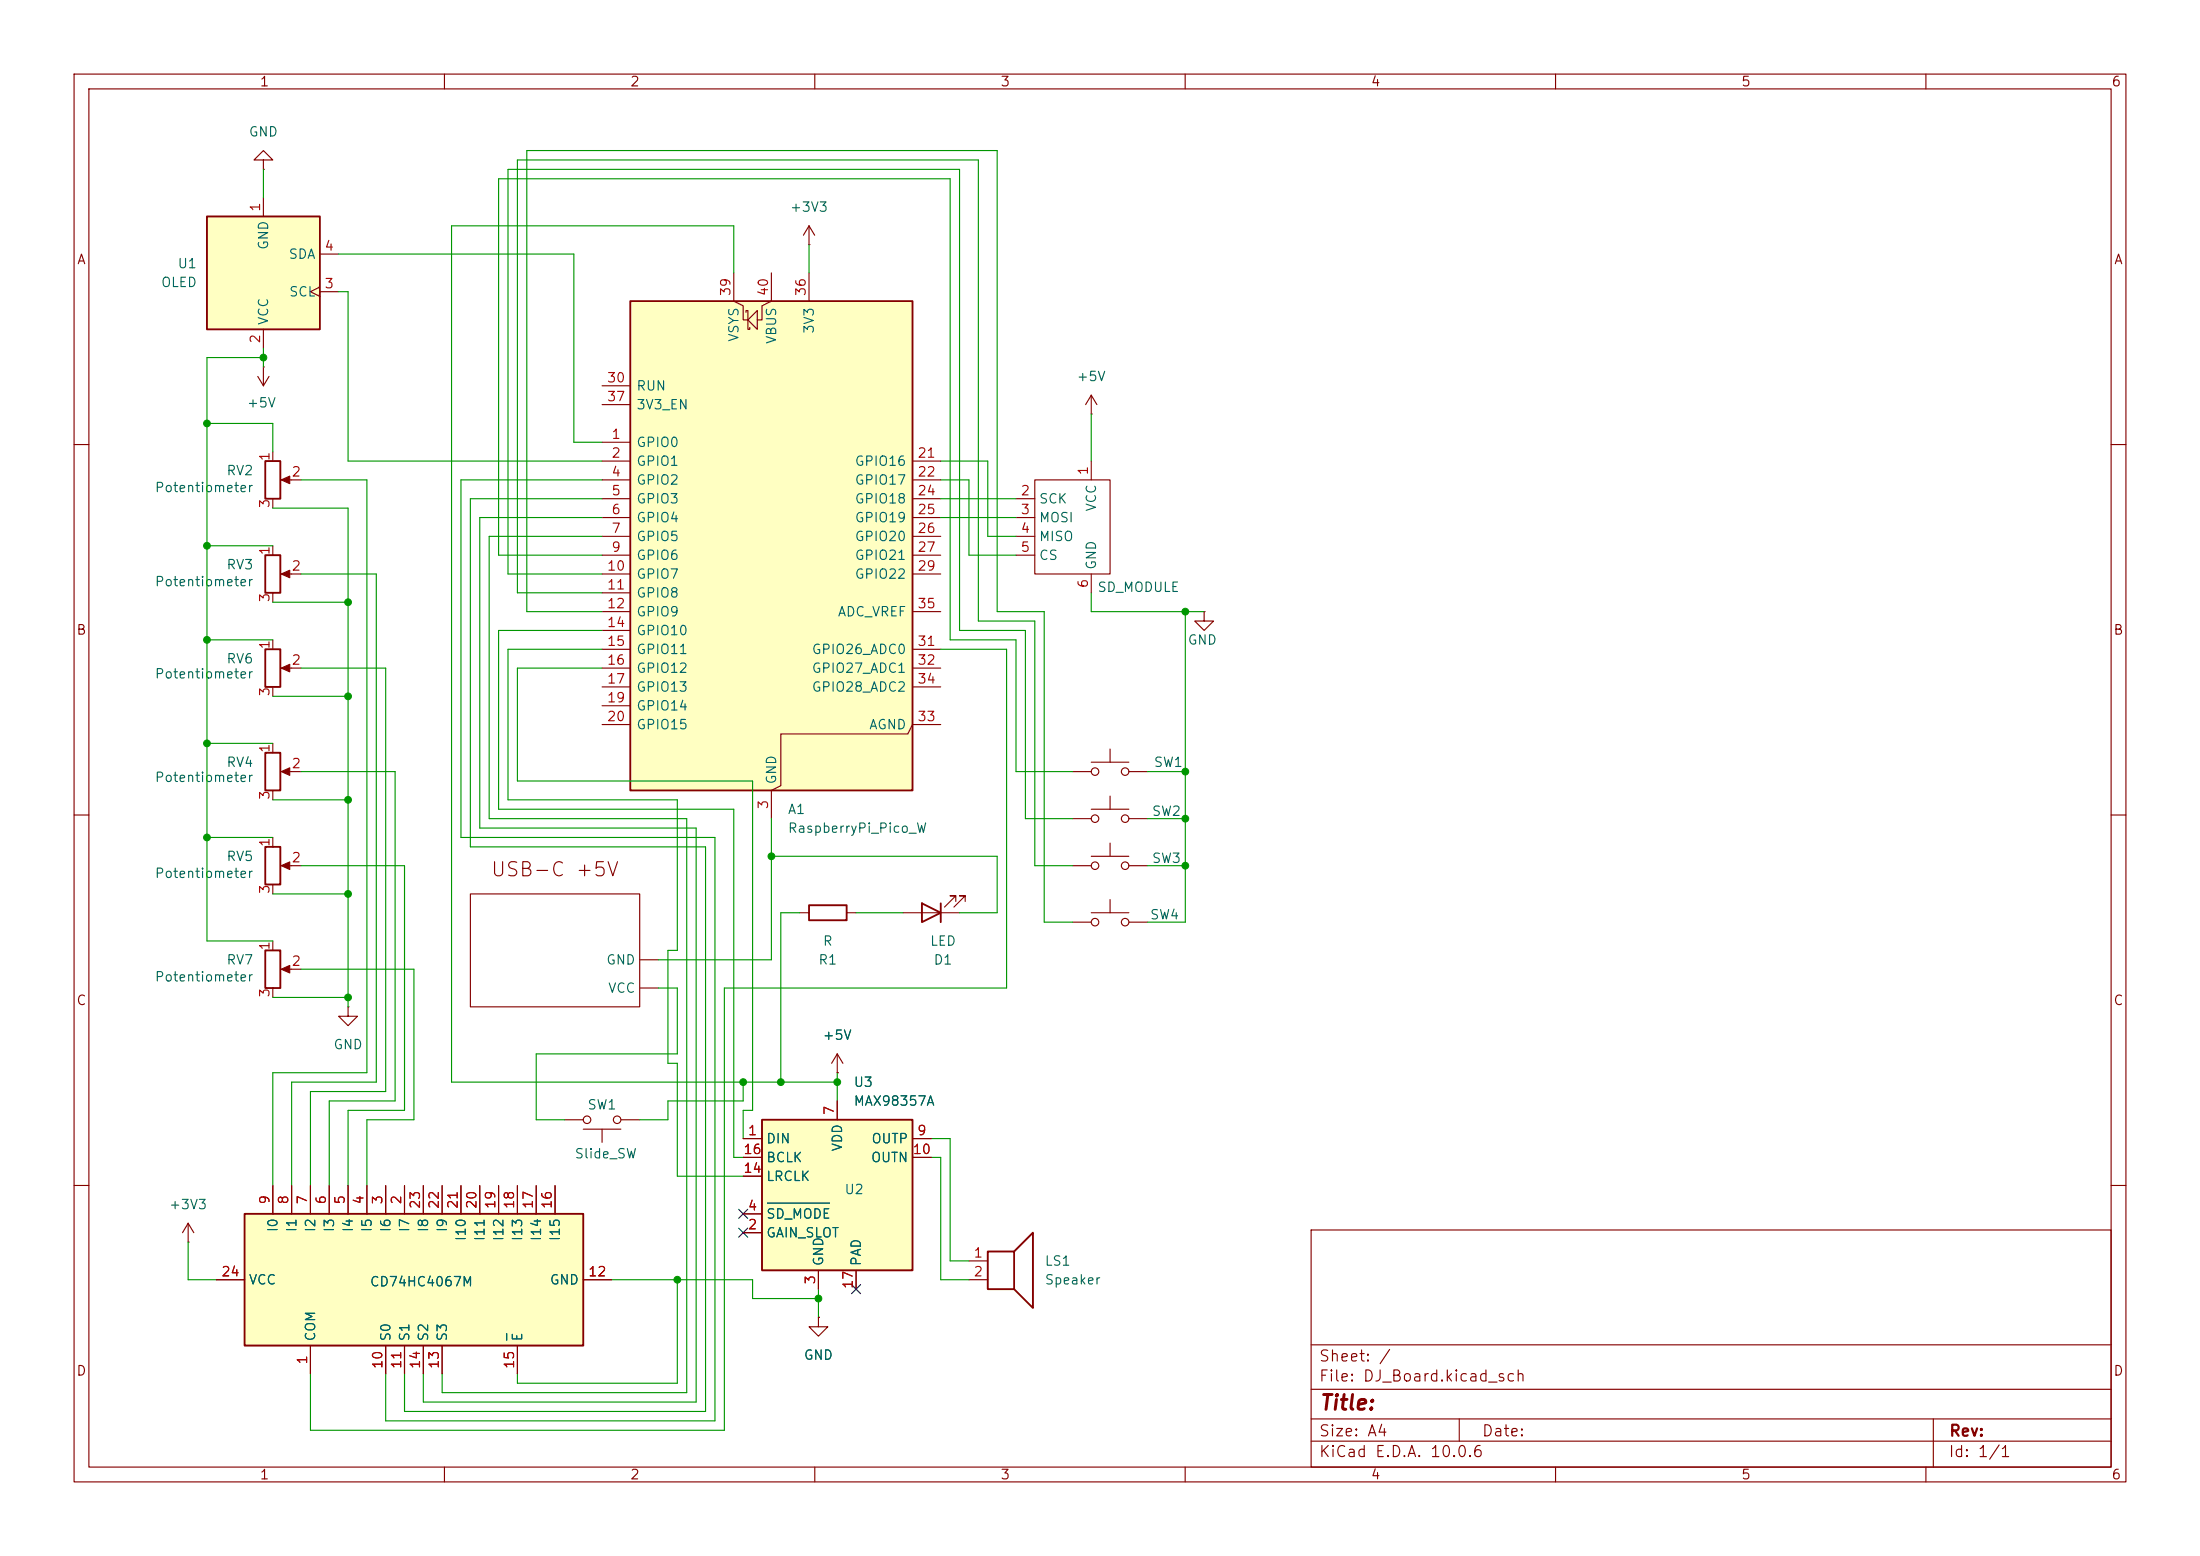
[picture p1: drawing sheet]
<svg xmlns="http://www.w3.org/2000/svg" width="297mm" height="210mm" viewBox="0 0 297 210" stroke-linecap="round" stroke-linejoin="round" font-family="sans-serif">
<g fill="none" stroke="#840000" stroke-width=".15">
<path d="M10 10h277v190h-277zM12 12h273v186h-273zM60 10v2M110 10v2M160 10v2M210 10v2M260 10v2M147.3 55.9h.1M147.3 53.3l-.7 1.3M147.3 53.3l.8 1.3M147.3 53.3v2.6M10 60h2"/>
<path d="M137.2 67.3h2.5M137.2 69.9h2.5M137.2 72.4h2.5M137.2 74.9h2.5M139.7 64.8h10.2v12.7h-10.2zM147.3 62.2v2.6M147.3 77.5v2.5M285 60h2M36.8 86.4v1.2M36.8 92.7v1.3M38.4 90.2h2.2M10 110h2"/>
<path d="M36.8 113v1.3M36.8 119.4v1.3M38.4 116.8h2.2M144.8 116.8h2.5M144.8 104.1h2.5M144.8 110.5h2.5M147.3 115.6h5.1M147.3 102.9h5.1M147.3 109.2h5.1M149.9 101.1v1.8M149.9 107.4v1.8M149.9 113.8v1.8"/>
<path d="M152.4 116.8h2.5M152.4 104.1h2.5M152.4 110.5h2.5M285 110h2M107.9 123.2h1.3M114.3 123.2h1.3M144.8 124.5h2.5M147.3 123.2h5.1M149.9 121.4v1.8M152.4 124.5h2.5M76.2 151.1h2.5M78.7 152.4h5.1"/>
<path d="M81.3 152.4v1.8M83.8 151.1h2.6M10 160h2M110.5 177.8v1.3h1.3l-1.3 1.2-1.3-1.2h1.3M110.5 177.8h.1M177 166h108v32h-108zM285 160h2M60 198v2M110 198v2M160 198v2M177 194.5h108M177 191.5h108"/>
<path d="M177 187.5h108M177 181.5h108M197 191.5v3M210 198v2M260 198v2M261 191.5v6.5"/>
<circle cx="147.8" cy="110.5" r=".51"/>
<circle cx="147.8" cy="104.1" r=".51"/>
<circle cx="147.8" cy="116.8" r=".51"/>
<circle cx="151.9" cy="116.8" r=".51"/>
<circle cx="151.9" cy="110.5" r=".51"/>
<circle cx="151.9" cy="104.1" r=".51"/>
<circle cx="147.8" cy="124.5" r=".51"/>
<circle cx="151.9" cy="124.5" r=".51"/>
<circle cx="79.2" cy="151.1" r=".51"/>
<circle cx="83.3" cy="151.1" r=".51"/>
</g>
<path d="M35.8 87.6h2v5.1h-2zM35.8 114.3h2v5.1h-2zM109.2 122.2h5.1v2h-5.1z" fill="none" stroke="#840000" stroke-width=".25"/>
<g fill="#840000" stroke="#840000" stroke-width=".15">
<path d="M38 116.8l1.1-.5v1z"/>
<path d="M38 90.2l1.1-.5v1z"/>
</g>
<path d="M33 163.8h45.7v17.8h-45.7z" fill="#ffffc2"/>
<path d="M35.8 101.6h2v5.1h-2zM124.5 121.9l2.5 1.3-2.5 1.3zM127 121.9v2.6M33 163.8h45.7v17.8h-45.7z" fill="none" stroke="#840000" stroke-width=".25"/>
<g fill="none" stroke="#840000" stroke-width=".15">
<path d="M109.2 33h.1M109.2 30.5l-.7 1.3M109.2 30.5l.8 1.3M109.2 30.5v2.5M162.6 82.6v1.2h1.2l-1.2 1.3-1.3-1.3h1.3M162.6 82.6h.1M36.8 100.3v1.3M36.8 106.7v1.3M38.4 104.1h2.2M63.5 120.7h22.9v15.2h-22.9zM86.4 133.4h2.5M86.4 129.5h2.5"/>
<path d="M121.9 123.2h7.6M129 121.7v-.8h-.7h.7l-1.5 1.5M130.3 121.7v-.8h-.8h.8l-1.5 1.5M29.2 172.7h3.8M36.8 160v3.8M39.4 160v3.8M41.9 160v3.8M44.4 160v3.8M47 160v3.8M49.5 160v3.8M52.1 160v3.8M54.6 160v3.8"/>
<path d="M57.1 160v3.8M59.7 160v3.8M62.2 160v3.8M64.8 160v3.8M67.3 160v3.8M69.8 160v3.8M72.4 160v3.8M74.9 160v3.8M78.7 172.7h3.8M41.9 181.6v3.8M52.1 181.6v3.8M54.6 181.6v3.8"/>
<path d="M57.1 181.6v3.8M59.7 181.6v3.8M69.8 181.6v3.8"/>
</g>
<path d="M68.4 180v.9" fill="none" stroke="#006464" stroke-width=".15"/>
<path d="M38 104.1l1.1-.5v1z" fill="#840000" stroke="#840000" stroke-width=".15"/>
<path d="M85.1 40.6h38.1v66.1h-38.1z" fill="#ffffc2"/>
<path d="M85.1 40.6h38.1v66.1h-38.1zM35.8 74.9h2v5.1h-2zM35.8 62.2h2v5.1h-2z" fill="none" stroke="#840000" stroke-width=".25"/>
<g fill="none" stroke="#840000" stroke-width=".15">
<path d="M35.6 21.6h1.2l-1.2-1.3-1.3 1.3h1.3v1.3M35.6 22.9h.1M99.1 36.8v3.8l1.2 .7v1.9h.7M104.1 36.8v3.8l-1.2 .7v1.9h-.7M109.2 36.8v3.8M34.8 50.8l.8 1.3M35.6 49.5h.1M35.6 49.5v2.6M36.3 50.8l-.7 1.3M81.3 59.7h3.8M81.3 52.1h3.8M81.3 54.6h3.8"/>
<path d="M100.7 42.2v-.3h.3v2.6h.2v-.3M101 43.2l1.2-1.3v2.6zM36.8 61v1.2M36.8 67.3v1.3M36.8 73.7v1.2M38.4 64.8h2.2M38.4 77.5h2.2M81.3 62.2h3.8M81.3 64.8h3.8M81.3 67.3h3.8M81.3 69.9h3.8M81.3 72.4h3.8"/>
<path d="M81.3 74.9h3.8M81.3 77.5h3.8M123.2 62.2h3.8M123.2 64.8h3.8M123.2 67.3h3.8M123.2 69.9h3.8M123.2 72.4h3.8M123.2 74.9h3.8M123.2 77.5h3.8M36.8 80v1.3M81.3 80h3.8M81.3 82.6h3.8"/>
<path d="M81.3 85.1h3.8M81.3 87.6h3.8M81.3 90.2h3.8M81.3 92.7h3.8M81.3 95.3h3.8M81.3 97.8h3.8M123.2 82.6h3.8M123.2 87.6h3.8M123.2 90.2h3.8M123.2 92.7h3.8M127 97.8h-3.8l-.6 1.3h-17.2v6.9l-1.3 .7v3.8"/>
</g>
<g fill="#840000" stroke="#840000" stroke-width=".15">
<path d="M38 77.5l1.1-.5v1z"/>
<path d="M38 64.8l1.1-.5v1z"/>
</g>
<path d="M27.9 29.2h15.3v15.3h-15.3z" fill="#ffffc2"/>
<path d="M27.9 29.2h15.3v15.3h-15.3zM133.3 168.9h3.6v5.1h-3.6zM136.9 168.9l2.5-2.5v10.1l-2.5-2.5" fill="none" stroke="#840000" stroke-width=".25"/>
<path d="M35.6 26.7v2.5M43.2 38.7l-1.3 .7 1.3 .6M43.2 39.4h2.5M43.2 34.3h2.5M35.6 44.5v2.5M113 144.8h.1M113 142.2l-.7 1.3M113 142.2l.8 1.3M113 142.2v2.6M130.8 170.2h2.5M130.8 172.7h2.5" fill="none" stroke="#840000" stroke-width=".15"/>
<path d="M102.9 151.1h20.3v20.4h-20.3z" fill="#ffffc2"/>
<path d="M35.8 128.3h2v5.1h-2zM102.9 151.1h20.3v20.4h-20.3z" fill="none" stroke="#840000" stroke-width=".25"/>
<g fill="none" stroke="#840000" stroke-width=".15">
<path d="M36.8 127v1.3M36.8 133.4v1.2M38.4 130.8h2.2M47 135.9v1.3h1.3l-1.3 1.2-1.3-1.2h1.3M47 135.9h.1M100.3 153.7h2.6M100.3 156.2h2.6M100.3 158.8h2.6M113 144.8h.1M113 148.6v2.5M123.2 153.7h2.5M123.2 156.2h2.5"/>
<path d="M25.4 167.6h.1M25.4 165.1l-.8 1.3M25.4 165.1l.8 1.3M25.4 165.1v2.5M29.2 172.7h3.8M36.8 160v3.8M39.4 160v3.8M41.9 160v3.8M44.4 160v3.8M47 160v3.8M49.5 160v3.8M52.1 160v3.8"/>
<path d="M54.6 160v3.8M57.1 160v3.8M59.7 160v3.8M62.2 160v3.8M64.8 160v3.8M67.3 160v3.8M69.8 160v3.8M72.4 160v3.8M74.9 160v3.8M78.7 172.7h3.8M100.3 166.4h2.6M100.3 163.8h2.6"/>
<path d="M110.5 177.8h.1M110.5 171.5v2.5M115.6 171.5v2.5M41.9 181.6v3.8M52.1 181.6v3.8M54.6 181.6v3.8M57.1 181.6v3.8M59.7 181.6v3.8M69.8 181.6v3.8"/>
</g>
<path d="M68.4 180v.9M103.6 162.4h8.4" fill="none" stroke="#006464" stroke-width=".15"/>
<path d="M38 130.8l1.1-.5v1z" fill="#840000" stroke="#840000" stroke-width=".15"/>
<g fill="none" stroke="#009600" stroke-width=".15">
<path d="M35.6 22.9v3.8M45.7 39.4h1.3v22.8h34.3M45.7 34.3h31.8v25.4h3.8M99.1 36.8v-6.3h-38.1v115.6h52M109.2 33v3.8M27.9 57.2h8.9v3.8M35.6 48.3h-7.7v78.7h8.9M35.6 47v2.5M147.3 55.9v6.3M27.9 73.7h8.9M36.8 68.6h10.2v67.3M40.6 77.5h10.2v68.6h-11.4v13.9"/>
<path d="M40.6 64.8h8.9v80h-12.7v15.2M81.3 74.9h-14v-50.8h61v62.3h8.9v17.7h7.6M81.3 77.5h-12.7v-54.6h60.9v62.2h8.9v25.4h6.4M81.3 72.4h-15.3v38.1h26.7v77.5h-33v-2.6M81.3 64.8h-19.1v48.2h34.3v78.8h-44.4v-6.4M81.3 69.9h-16.5v41.9h29.2v77.4h-36.9v-3.8M81.3 67.3h-17.8v47h31.7v76.2h-40.6v-5.1M127 64.8h3.8v10.1h6.4M127 62.2h6.3v10.2h3.9M127 67.3h10.2M127 69.9h10.2M27.9 86.4h8.9"/>
<path d="M36.8 81.3h10.2M36.8 94h10.2M40.6 90.2h11.5v57.1h-10.2v12.7M81.3 82.6h-10.2v-62.3h63.5v62.3h6.4v41.9h3.8M81.3 85.1h-14v24.1h31.8v47h1.2M81.3 80h-11.5v-58.4h62.3v62.2h7.6v33h5.1M81.3 87.6h-12.7v20.4h22.8v20.3h-1.2v15.2h1.2v15.3h8.9M81.3 90.2h-11.5v15.2h31.8v44.5h-1.3v3.8M127 87.6h8.9v45.8h-38.1v59.6h-55.9v-7.6M147.3 80v2.6h15.3M160 82.6v41.9h-5.1M27.9 113h8.9"/>
<path d="M27.9 100.3h8.9M36.8 108h10.2M40.6 104.1h12.7v44.5h-8.9v11.4M40.6 116.8h14v33.1h-7.6v10.1M104.1 110.5v19h-15.2M104.1 115.6h30.5v7.6h-5.1M154.9 104.1h5.1M154.9 110.5h5.1M154.9 116.8h5.1M36.8 120.7h10.2M36.8 134.6h10.2M40.6 130.8h15.3v20.3h-6.4v8.9"/>
<path d="M88.9 133.4h2.5v8.8h-19v8.9h3.8M107.9 123.2h-2.5v22.9M115.6 123.2h6.3M100.3 146.1v2.5h-10.1v2.5h-3.8M113 144.8v3.8M125.7 156.2h1.3v16.5h3.8M125.7 153.7h2.6v16.5h2.5M25.4 167.6v5.1h3.8M82.5 172.7h19.1v2.6h8.9M91.4 172.7v14h-21.6v-1.3M110.5 174v3.8"/>
</g>
<path d="M99.7 165.8l1.2 1.2M99.7 163.2l1.2 1.2M100.9 165.8l-1.2 1.2M100.9 163.2l-1.2 1.2M115 173.4l1.2 1.2M116.2 173.4l-1.2 1.2" fill="none" stroke="#000084" stroke-width=".15"/>
<g fill="#009600" stroke="#009600" stroke-width=".14">
<circle cx="160" cy="82.6" r=".46"/>
<circle cx="160" cy="104.1" r=".46"/>
<circle cx="160" cy="110.5" r=".46"/>
<circle cx="160" cy="116.8" r=".46"/>
<circle cx="47" cy="108" r=".46"/>
<circle cx="47" cy="94" r=".46"/>
<circle cx="47" cy="81.3" r=".46"/>
<circle cx="27.9" cy="100.3" r=".46"/>
<circle cx="27.9" cy="113" r=".46"/>
<circle cx="27.9" cy="86.4" r=".46"/>
<circle cx="91.4" cy="172.7" r=".46"/>
<circle cx="104.1" cy="115.6" r=".46"/>
<circle cx="100.3" cy="146.1" r=".46"/>
<circle cx="35.6" cy="48.3" r=".46"/>
<circle cx="27.9" cy="57.2" r=".46"/>
<circle cx="27.9" cy="73.7" r=".46"/>
<circle cx="113" cy="146.1" r=".46"/>
<circle cx="105.4" cy="146.1" r=".46"/>
<circle cx="110.5" cy="175.3" r=".46"/>
<circle cx="47" cy="134.6" r=".46"/>
<circle cx="47" cy="120.7" r=".46"/>
</g>
<text font-size="2" fill="#840000" x="178" y="190.8">Title:</text>
<text font-size="1.9" fill="#840000" x="66.1" y="118.8">USB-C +5V</text>
<g font-size="1.5" fill="#840000">
<text x="178" y="184.1">Sheet: /</text>
<text x="178" y="186.8">File: DJ_Board.kicad_sch</text>
<text x="178" y="197">KiCad E.D.A. 10.0.6</text>
<text x="178" y="194.2">Size: A4</text>
<text x="200" y="194.2">Date:</text>
<text x="263" y="197">Id: 1/1</text>
<text x="263" y="194.2">Rev:</text>
</g>
<g font-size="1.3" fill="#840000">
<text x="35" y="12">1</text>
<text x="85" y="12">2</text>
<text x="135" y="12">3</text>
<text x="185" y="12">4</text>
<text x="235" y="12">5</text>
<text x="285" y="12">6</text>
<text x="10.3" y="36">A</text>
<text x="285.3" y="36">A</text>
<text x="10.2" y="86">B</text>
<text x="285.2" y="86">B</text>
<text x="10.2" y="136">C</text>
<text x="285.2" y="136">C</text>
<text x="10.2" y="186">D</text>
<text x="285.2" y="186">D</text>
<text x="35" y="200">1</text>
<text x="85" y="200">2</text>
<text x="135" y="200">3</text>
<text x="185" y="200">4</text>
<text x="235" y="200">5</text>
<text x="285" y="200">6</text>
</g>
<g font-size="1.3" fill="#006464">
<text x="33.5" y="18.7">GND</text>
<text x="106.6" y="28.9">+3V3</text>
<text x="36.5" y="33.8" transform="rotate(-90 36.5 33.8)">GND</text>
<text x="38.9" y="35.3">SDA</text>
<text x="21.7" y="39.1">OLED</text>
<text x="23.9" y="36.5">U1</text>
<text x="38.9" y="40.3">SCL</text>
<text x="36.5" y="44" transform="rotate(-90 36.5 44)">VCC</text>
<text x="100" y="46.2" transform="rotate(-90 100 46.2)">VSYS</text>
<text x="105.1" y="46.5" transform="rotate(-90 105.1 46.5)">VBUS</text>
<text x="110.2" y="45.1" transform="rotate(-90 110.2 45.1)">3V3</text>
<text x="85.8" y="53">RUN</text>
<text x="145.3" y="51.8">+5V</text>
<text x="33.2" y="55.3">+5V</text>
<text x="85.8" y="55.6">3V3_EN</text>
<text x="30.5" y="64.5">RV2</text>
<text x="85.8" y="60.7">GPIO0</text>
<text x="85.8" y="63.2">GPIO1</text>
<text x="85.8" y="65.7">GPIO2</text>
<text x="115.3" y="63.2">GPIO16</text>
<text x="115.3" y="65.7">GPIO17</text>
<text x="20.8" y="66.7">Potentiometer</text>
<text x="85.8" y="68.3">GPIO3</text>
<text x="85.8" y="70.8">GPIO4</text>
<text x="115.3" y="68.3">GPIO18</text>
<text x="115.3" y="70.8">GPIO19</text>
<text x="140.2" y="68.3">SCK</text>
<text x="140.2" y="70.8">MOSI</text>
<text x="148.3" y="69.1" transform="rotate(-90 148.3 69.1)">VCC</text>
<text x="30.5" y="77.2">RV3</text>
<text x="85.8" y="73.4">GPIO5</text>
<text x="85.8" y="75.9">GPIO6</text>
<text x="115.3" y="73.4">GPIO20</text>
<text x="115.3" y="75.9">GPIO21</text>
<text x="140.2" y="73.4">MISO</text>
<text x="140.2" y="75.9">CS</text>
<text x="148.3" y="77" transform="rotate(-90 148.3 77)">GND</text>
<text x="20.8" y="79.4">Potentiometer</text>
<text x="85.8" y="78.4">GPIO7</text>
<text x="85.8" y="81">GPIO8</text>
<text x="85.8" y="83.5">GPIO9</text>
<text x="113" y="83.5">ADC_VREF</text>
<text x="115.3" y="78.4">GPIO22</text>
<text x="148.1" y="80.2">SD_MODULE</text>
<text x="30.5" y="89.9">RV6</text>
<text x="85.8" y="86.1">GPIO10</text>
<text x="85.8" y="88.6">GPIO11</text>
<text x="109.5" y="88.6">GPIO26_ADC0</text>
<text x="160.3" y="87.3">GND</text>
<text x="20.8" y="91.9">Potentiometer</text>
<text x="85.8" y="91.1">GPIO12</text>
<text x="85.8" y="93.7">GPIO13</text>
<text x="109.5" y="91.1">GPIO27_ADC1</text>
<text x="109.5" y="93.7">GPIO28_ADC2</text>
<text x="85.8" y="96.2">GPIO14</text>
<text x="85.8" y="98.8">GPIO15</text>
<text x="117.2" y="98.8">AGND</text>
<text x="20.8" y="105.9">Potentiometer</text>
<text x="30.5" y="103.8">RV4</text>
<text x="105.1" y="105.9" transform="rotate(-90 105.1 105.9)">GND</text>
<text x="155.7" y="103.8">SW1</text>
<text x="106.3" y="110.2">A1</text>
<text x="106.3" y="112.7">RaspberryPi_Pico_W</text>
<text x="155.4" y="110.4">SW2</text>
<text x="20.8" y="118.8">Potentiometer</text>
<text x="30.5" y="116.5">RV5</text>
<text x="155.4" y="116.8">SW3</text>
<text x="155.2" y="124.4">SW4</text>
<text x="30.5" y="130.5">RV7</text>
<text x="81.8" y="130.5">GND</text>
<text x="110.4" y="130.5">R1</text>
<text x="111" y="128">R</text>
<text x="125.5" y="128">LED</text>
<text x="126" y="130.5">D1</text>
<text x="20.8" y="132.8">Potentiometer</text>
<text x="82" y="134.3">VCC</text>
<text x="44.9" y="141.9">GND</text>
<text x="111" y="140.7">+5V</text>
<text x="115.2" y="147">U3</text>
<text x="115.2" y="149.6">MAX98357A</text>
<text x="79.2" y="150.1">SW1</text>
<text x="103.4" y="154.6">DIN</text>
<text x="114" y="155.5" transform="rotate(-90 114 155.5)">VDD</text>
<text x="117.6" y="154.6">OUTP</text>
<text x="77.5" y="156.7">Slide_SW</text>
<text x="103.4" y="159.7">LRCLK</text>
<text x="103.4" y="157.2">BCLK</text>
<text x="113.9" y="161.5">U2</text>
<text x="117.5" y="157.2">OUTN</text>
<text x="22.7" y="163.5">+3V3</text>
<text x="37.8" y="166.4" transform="rotate(-90 37.8 166.4)">I0</text>
<text x="40.3" y="166.4" transform="rotate(-90 40.3 166.4)">I1</text>
<text x="42.9" y="166.4" transform="rotate(-90 42.9 166.4)">I2</text>
<text x="45.4" y="166.4" transform="rotate(-90 45.4 166.4)">I3</text>
<text x="48" y="166.4" transform="rotate(-90 48 166.4)">I4</text>
<text x="50.5" y="166.4" transform="rotate(-90 50.5 166.4)">I5</text>
<text x="53" y="166.4" transform="rotate(-90 53 166.4)">I6</text>
<text x="55.6" y="166.4" transform="rotate(-90 55.6 166.4)">I7</text>
<text x="58.1" y="166.4" transform="rotate(-90 58.1 166.4)">I8</text>
<text x="60.7" y="166.4" transform="rotate(-90 60.7 166.4)">I9</text>
<text x="63.2" y="167.6" transform="rotate(-90 63.2 167.6)">I10</text>
<text x="65.7" y="167.6" transform="rotate(-90 65.7 167.6)">I11</text>
<text x="68.3" y="167.6" transform="rotate(-90 68.3 167.6)">I12</text>
<text x="70.8" y="167.6" transform="rotate(-90 70.8 167.6)">I13</text>
<text x="73.4" y="167.6" transform="rotate(-90 73.4 167.6)">I14</text>
<text x="75.9" y="167.6" transform="rotate(-90 75.9 167.6)">I15</text>
<text x="103.4" y="167.3">GAIN_SLOT</text>
<text x="103.4" y="164.8">SD_MODE</text>
<text x="33.5" y="173.7">VCC</text>
<text x="49.8" y="173.9">CD74HC4067M</text>
<text x="74.1" y="173.7">GND</text>
<text x="111.5" y="171" transform="rotate(-90 111.5 171)">GND</text>
<text x="116.5" y="171" transform="rotate(-90 116.5 171)">PAD</text>
<text x="141" y="171.1">LS1</text>
<text x="141" y="173.7">Speaker</text>
<text x="42.9" y="181.1" transform="rotate(-90 42.9 181.1)">COM</text>
<text x="53" y="181.1" transform="rotate(-90 53 181.1)">S0</text>
<text x="55.6" y="181.1" transform="rotate(-90 55.6 181.1)">S1</text>
<text x="58.1" y="181.1" transform="rotate(-90 58.1 181.1)">S2</text>
<text x="60.7" y="181.1" transform="rotate(-90 60.7 181.1)">S3</text>
<text x="70.8" y="181.1" transform="rotate(-90 70.8 181.1)">E</text>
<text x="108.4" y="183.8">GND</text>
</g>
<g font-size="1.3" fill="#a90000">
<text x="35.4" y="28.7" transform="rotate(-90 35.4 28.7)">1</text>
<text x="43.7" y="34.2">4</text>
<text x="43.7" y="39.2">3</text>
<text x="98.9" y="40.1" transform="rotate(-90 98.9 40.1)">39</text>
<text x="104" y="40.1" transform="rotate(-90 104 40.1)">40</text>
<text x="109.1" y="40.1" transform="rotate(-90 109.1 40.1)">36</text>
<text x="35.4" y="46.5" transform="rotate(-90 35.4 46.5)">2</text>
<text x="81.8" y="51.9">30</text>
<text x="81.8" y="54.5">37</text>
<text x="82.5" y="59.6">1</text>
<text x="36.7" y="62.3" transform="rotate(-90 36.7 62.3)">1</text>
<text x="39.3" y="64.6">2</text>
<text x="82.5" y="62.1">2</text>
<text x="82.5" y="64.6">4</text>
<text x="123.8" y="62.1">21</text>
<text x="123.8" y="64.6">22</text>
<text x="147.2" y="64.2" transform="rotate(-90 147.2 64.2)">1</text>
<text x="36.7" y="68.7" transform="rotate(-90 36.7 68.7)">3</text>
<text x="82.5" y="67.2">5</text>
<text x="82.5" y="69.7">6</text>
<text x="123.8" y="67.2">24</text>
<text x="123.8" y="69.7">25</text>
<text x="137.7" y="67.2">2</text>
<text x="137.7" y="69.7">3</text>
<text x="36.7" y="75" transform="rotate(-90 36.7 75)">1</text>
<text x="39.3" y="77.3">2</text>
<text x="81.8" y="77.3">10</text>
<text x="82.5" y="72.3">7</text>
<text x="82.5" y="74.8">9</text>
<text x="123.8" y="72.3">26</text>
<text x="123.8" y="74.8">27</text>
<text x="123.8" y="77.3">29</text>
<text x="137.7" y="72.3">4</text>
<text x="137.7" y="74.8">5</text>
<text x="36.7" y="81.4" transform="rotate(-90 36.7 81.4)">3</text>
<text x="81.8" y="79.9">11</text>
<text x="81.8" y="82.4">12</text>
<text x="123.8" y="82.4">35</text>
<text x="147.2" y="79.5" transform="rotate(-90 147.2 79.5)">6</text>
<text x="36.7" y="87.7" transform="rotate(-90 36.7 87.7)">1</text>
<text x="81.8" y="85">14</text>
<text x="81.8" y="87.5">15</text>
<text x="123.8" y="87.5">31</text>
<text x="36.7" y="94.1" transform="rotate(-90 36.7 94.1)">3</text>
<text x="39.3" y="90">2</text>
<text x="81.8" y="90">16</text>
<text x="81.8" y="92.6">17</text>
<text x="81.8" y="95.1">19</text>
<text x="123.8" y="90">32</text>
<text x="123.8" y="92.6">34</text>
<text x="36.7" y="101.7" transform="rotate(-90 36.7 101.7)">1</text>
<text x="81.8" y="97.7">20</text>
<text x="123.8" y="97.7">33</text>
<text x="39.3" y="104">2</text>
<text x="36.7" y="108" transform="rotate(-90 36.7 108)">3</text>
<text x="104" y="109.3" transform="rotate(-90 104 109.3)">3</text>
<text x="36.7" y="114.4" transform="rotate(-90 36.7 114.4)">1</text>
<text x="39.3" y="116.7">2</text>
<text x="36.7" y="120.7" transform="rotate(-90 36.7 120.7)">3</text>
<text x="36.7" y="128.4" transform="rotate(-90 36.7 128.4)">1</text>
<text x="39.3" y="130.7">2</text>
<text x="36.7" y="134.7" transform="rotate(-90 36.7 134.7)">3</text>
<text x="100.9" y="153.5">1</text>
<text x="112.9" y="150.6" transform="rotate(-90 112.9 150.6)">7</text>
<text x="123.7" y="153.5">9</text>
<text x="100.3" y="158.6">14</text>
<text x="100.3" y="156.1">16</text>
<text x="123.1" y="156.1">10</text>
<text x="36.7" y="162.7" transform="rotate(-90 36.7 162.7)">9</text>
<text x="39.2" y="162.7" transform="rotate(-90 39.2 162.7)">8</text>
<text x="41.8" y="162.7" transform="rotate(-90 41.8 162.7)">7</text>
<text x="44.3" y="162.7" transform="rotate(-90 44.3 162.7)">6</text>
<text x="46.9" y="162.7" transform="rotate(-90 46.9 162.7)">5</text>
<text x="49.4" y="162.7" transform="rotate(-90 49.4 162.7)">4</text>
<text x="51.9" y="162.7" transform="rotate(-90 51.9 162.7)">3</text>
<text x="54.5" y="162.7" transform="rotate(-90 54.5 162.7)">2</text>
<text x="57" y="163.3" transform="rotate(-90 57 163.3)">23</text>
<text x="59.6" y="163.3" transform="rotate(-90 59.6 163.3)">22</text>
<text x="62.1" y="163.3" transform="rotate(-90 62.1 163.3)">21</text>
<text x="64.6" y="163.3" transform="rotate(-90 64.6 163.3)">20</text>
<text x="67.2" y="163.3" transform="rotate(-90 67.2 163.3)">19</text>
<text x="69.7" y="163.3" transform="rotate(-90 69.7 163.3)">18</text>
<text x="72.3" y="163.3" transform="rotate(-90 72.3 163.3)">17</text>
<text x="74.8" y="163.3" transform="rotate(-90 74.8 163.3)">16</text>
<text x="100.9" y="166.2">2</text>
<text x="100.9" y="163.7">4</text>
<text x="29.8" y="172.6">24</text>
<text x="79.3" y="172.6">12</text>
<text x="110.4" y="173.5" transform="rotate(-90 110.4 173.5)">3</text>
<text x="131.3" y="170">1</text>
<text x="131.3" y="172.6">2</text>
<text x="115.4" y="174.1" transform="rotate(-90 115.4 174.1)">17</text>
<text x="41.8" y="184.2" transform="rotate(-90 41.8 184.2)">1</text>
<text x="51.9" y="184.9" transform="rotate(-90 51.9 184.9)">10</text>
<text x="54.5" y="184.9" transform="rotate(-90 54.5 184.9)">11</text>
<text x="57" y="184.9" transform="rotate(-90 57 184.9)">14</text>
<text x="59.6" y="184.9" transform="rotate(-90 59.6 184.9)">13</text>
<text x="69.7" y="184.9" transform="rotate(-90 69.7 184.9)">15</text>
</g>
</svg>
